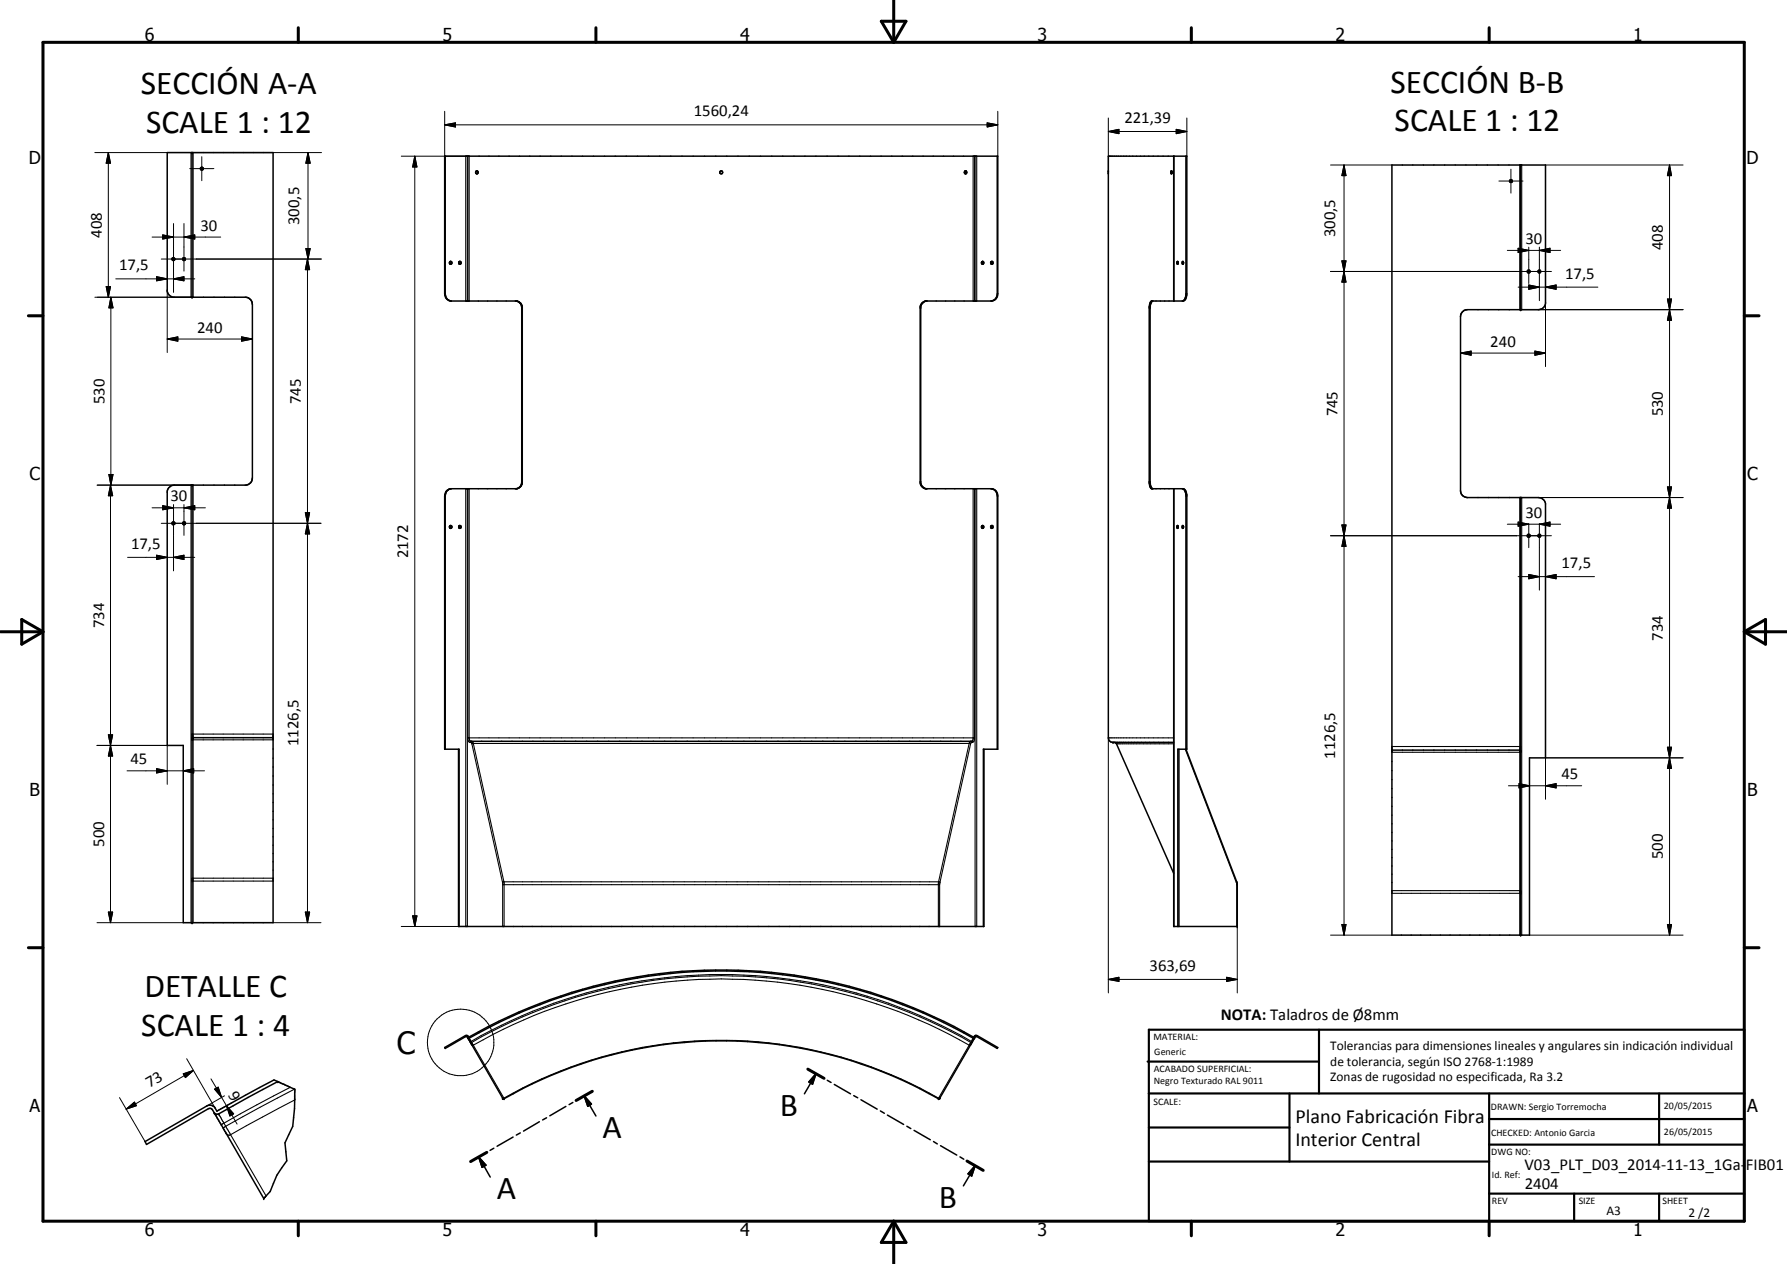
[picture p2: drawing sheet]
<svg xmlns="http://www.w3.org/2000/svg" width="420mm" height="297mm" viewBox="0 0 420 297" stroke-linecap="round" stroke-linejoin="round" font-family="sans-serif">
<g fill="none" stroke="#000" stroke-width=".35">
<path d="M39.3 35.9h24.9v180.9h-21.1v-41.6h-3.8v-59.8a1.8 1.8 0 0 1 1.7-1.4h16.8a1.67 1.67 0 0 0 1.5-1.6v-40.9a1.77 1.77 0 0 0-1.5-1.7h-17.1l-.8-.3-.4-.5-.2-.5zM45.2 35.9v33.9M104.7 36.7v32.3a1.68 1.68 0 0 0 1.2 1.7M234.5 36.7v32.3a1.64 1.64 0 0 1-1.5 1.7M276 36.7v34M278.8 36.7v32.3a1.49 1.49 0 0 1-.8 1.7M327.3 38.8h36.1v32.6l-.2 .5-.7 .7-.8 .2h-16.8a1.67 1.67 0 0 0-1.5 1.5v41.1a1.72 1.72 0 0 0 1.5 1.5h16.8a1.83 1.83 0 0 1 1.7 1.4v59.8h-3.8v41.7h-32.3zM357.5 38.8v34M112 40.2l.3 .3-.3 .3M227.1 40.2l-.2 .3 .2 .3M227.1 40.2h-.2l-.2 .3 .1 .3h.3M227.1 40.2l.2 .3-.2 .3"/>
<path d="M275.5 40.3l-.1-.1-.1 .2v.4h.2M275.5 40.3v.5M355.1 42.2l.4 .1v.5h-.5l-.1-.3zM105.7 61.5l.5 .1v.4h-.5zM105.9 61.4l.2 .3-.2 .4M106 70.7h15.6M106.1 70.7a1.59 1.59 0 0 1-1.5-1.7v-32.3h130v32.3a1.64 1.64 0 0 1-1.5 1.7h-15.5M107.9 61.5h.4l.1 .5h-.5zM108.1 61.4l.2 .3-.2 .4M121.4 70.7l.5 .2M121.6 70.8l.3 .1M121.9 70.9l.6 .4 .3 .9v41.2a1.53 1.53 0 0 1-1.4 1.5"/>
<path d="M121.9 70.9l.4 .4 .4 .9v41.2a1.56 1.56 0 0 1-1.1 1.4M217.3 70.9l-.5 .4-.3 .8v41.4a1.57 1.57 0 0 0 1.1 1.3M217.3 70.9l-.6 .4-.3 .8v41.4a1.55 1.55 0 0 0 1.3 1.4M217.6 70.8l-.3 .1M217.7 70.7l-.4 .2M231 61.4l-.3 .4 .3 .3M231 61.4l.3 .3-.3 .4M231.1 61.4l-.2 .3 .2 .4M233.2 61.4l-.2 .3 .2 .4M233.2 61.4l-.2 .1-.1 .3 .1 .2 .2 .1M233.2 61.4l.3 .2v.4l-.3 .1M271 70.7l-.4 .6-.2 .9v41.2l.2 .9 .4 .6"/>
<path d="M276.9 61.5l-.2 .1 .1 .4h.1M276.9 61.5v.5M278 61.5a.3 .3 0 0 1 .3 .3 .3 .3 0 0 1-.3 .3zM278.2 61.5v.5M359.2 63.5h.4a.35 .35 0 0 1 0 .6 .35 .35 0 0 1-.5-.2zM45.2 114v102.8M106.1 114.9a1.61 1.61 0 0 0-1.4 1.6v59.6M121.6 114.9h-15.6a1.61 1.61 0 0 0-1.4 1.6v59.6h3.3v41.6M217.6 114.9h15.5l.5 .1M233 114.9a1.59 1.59 0 0 1 1.6 1.6v59.6h-3.4v41.6M233.8 115.1l.5 .6 .2 .8v59.6M276 114.9v102.8h14.9v-10.3l-12.1-31.3v-59.6a1.49 1.49 0 0 0-.8-1.6"/>
<path d="M357.5 116.9v102.9M105.7 123.6l.3-.1a.33 .33 0 0 1 .2 .4 .33 .33 0 0 1-.5 .2zM105.9 123.5l.2 .3-.1 .3M107.9 123.6l.3-.1a.33 .33 0 0 1 .2 .4 .33 .33 0 0 1-.5 .2zM108.1 123.5l.2 .3-.1 .3M231 123.5l.3 .2-.3 .5M231 123.5l-.3 .3 .3 .4M231.1 123.5l-.2 .3 .2 .4M233.2 123.5l-.2 .3 .2 .4M233.2 123.5l.3 .1v.4l-.3 .2M233.2 123.5l-.2 .1-.1 .2 .1 .3 .2 .1M276.9 123.6l-.2 .1 .2 .5"/>
<path d="M276.9 123.6v.5M276.9 124.1v.1M278 123.6v-.1a.32 .32 0 0 1 .3 .3 .32 .32 0 0 1-.3 .4zM278.2 124.1l-.1 .1M278.2 123.6v.5M361.7 125.6a.34 .34 0 0 1 .5 .2 .34 .34 0 0 1-.2 .4l-.4-.2zM64.2 173.4h-18.9l-.1 .1M107.8 176.1v41.6h123.5v-41.6M110.8 174.2h117.6M261.9 174.5l.6 .3 13.5 30.4M276 174.5h-14.3l-.7-.3-.3-.3-.1-.5v-136.7h18.4v32.6l-.1 .6-.3 .6-.4 .2h-7.4l-.4 .6-.2 .8 .1 41.9 .5 .9h7.4l.6 .4 .2 .9v59.9h-2.1v41.6M277.2 176.1v41.6"/>
<path d="M327.3 176.3h30.1l.1 .1M65.3 254.2l4 1.8-.1 4.5-.4 4.2-1.8 3.9 .4 4.2a19.4 19.4 0 0 0-3.9 7.2l-1.5 1.6-11.5-19.9M65.3 254.2l-.9-.4-13.4 7.3a1.74 1.74 0 0 0-2.2-1.3l-14.7 8.5 .3 .6 14.6-8.3h.7l.7 .9M65.3 254.2l-13.9 7.6-.4 .1-.5-.2M110 243.9l-.2-.3h-.3l-4.8 2.8-.1-.2 4.8-2.8 .4-.1 .4 .5a119.5 119.5 0 0 1 118.7 0l.4-.5 .5 .1 4.8 2.8-.1 .2-4.9-2.8h-.2l-.3 .4M110 243.9l.1 .1a119.4 119.4 0 0 1 118.9 0h.1M110 243.9l8.4 14.3a103 103 0 0 1 102.4 0l.1-.1M134.7 259.1l-.9 .5M137.4 257.6l1.7 1.9-.9 .5zM137.4 257.6l2.7 4.7M139.3 256.5l-3.8 2.1M189.9 251.2l3.8 2.2"/>
<path d="M191.8 252.3l-.8 2.5-.8-.5zM191.8 252.3l-2.7 4.7M194.5 253.9l.9 .5M196.2 254.8l3.8 2.2M200.7 257.5l1 .5M202.4 258.4l3.8 2.2M220.9 258.1h.1M229.1 244l-8.1 14.1M50.4 261.5l.1 .2M112.6 271.9l1.6 1.9-.8 .5zM112.6 271.9l2.7 4.7M114.5 270.8l-3.9 2.2"/>
<path d="M116.1 269.8l-.9 .5M120.6 267.2l-3.7 2.2M122.3 266.2l-.9 .5M126.8 263.6l-3.7 2.2M128.5 262.7l-.9 .5M133 260l-3.7 2.2M207 261.1l.9 .5M208.6 262l3.9 2.2M213.2 264.7l1 .5M214.9 265.6l3.8 2.2M219.5 268.3l.9 .5M221.1 269.2l3.8 2.2"/>
<path d="M225.7 271.9l.9 .5M227.4 272.8l3.8 2.2M229.3 273.9l-.8 2.5-.9-.6zM229.3 273.9l-2.8 4.8M62.1 281.5v.1"/>
<circle cx="47.5" cy="39.7" r=".35"/>
<circle cx="112.1" cy="40.5" r=".34"/>
<circle cx="169.6" cy="40.5" r=".35"/>
<circle cx="40.8" cy="60.9" r=".33"/>
<circle cx="43.3" cy="60.9" r=".34"/>
<circle cx="361.9" cy="63.8" r=".32"/>
<circle cx="40.8" cy="123" r=".35"/>
<circle cx="43.3" cy="123" r=".34"/>
<circle cx="359.4" cy="125.9" r=".34"/>
</g>
<g fill="none" stroke="#000" stroke-width=".25">
<path d="M44.9 35.9v33.9M45.4 35.9v33.9M109.5 36.7v34M109.9 36.7v34M110 36.7v34M110.3 36.7v34M228.8 36.7v34M229.1 36.7v34M229.3 36.7v34M229.6 36.7v34M276 36.7v34M357.3 38.8v34"/>
<path d="M357.8 38.8v34M104.6 69h.1M122.7 72.4h.1M216.4 72.4h.1M234.5 69h.1M270.2 72.4h.2M278.8 69h.2M44.9 114v102.8M45.4 114v102.8M104.6 116.5h.1M109.5 114.9v102.8M109.9 114.9v102.8"/>
<path d="M110 114.9v58.9l.2 .5 .3 .2M110.3 114.9v58.5l.3 .8M122.7 113.2h.1M216.4 113.2h.1M228.8 114.9v58.8l-.3 .5M229.1 114.9v58.9l-.2 .5-.3 .2M229.3 114.9v102.8M229.6 114.9v102.8M234.5 116.5h.1M270.2 113.2h.2M276 114.9v102.8M278.8 116.5h.2"/>
<path d="M357.3 116.9v102.9M357.8 116.9v102.9M45.2 172.5h.1M45.2 172.5h19M45.2 173.9h.1M45.4 173.4h.1M64.2 173.9h-19M110 173.4h119.1M110.5 174.5h.2M110.6 174.2h.2M110.6 174.2l-.1 .3M110.7 174.5h.1"/>
<path d="M110.8 174.5h.1M110.8 174.5l.1 .3M110.9 174.2h.1M110.9 174.2l-.2 .3M110.9 174.8l7.2 32.5M110.9 174.2l.4 .5 7.2 32.7v10.3M110.9 174.8h117.3M111.1 174.4h.1M228.2 174.8l-7.2 32.5M228.4 174.2h.1M228.5 174.5h.1M228.5 174.5l-.3 .3"/>
<path d="M228.5 174.5l-.1-.2a.39 .39 0 0 0-.4 0 .39 .39 0 0 0-.1 .4l-7.3 32.7v10.3M228.5 174.2l.1 .3M260.6 173.4h15.4M262.5 174.8h13.5M278.7 176.1l11.9 31.2M327.3 175.4h30.2M327.3 176.8l30.2 .1M357.3 176.3h.1M357.5 175.4h.1M45.2 207.1h.1M45.2 207.1h19M45.2 206.4v.1"/>
<path d="M64.2 206.4h-19M118.1 207.3l.1 10.4M118.1 207.3h102.9M118.2 207.9h102.7M221 207.3l-.1 10.4M290.6 207.3l.2 .5v9.9M290.8 207.9h.1M290.8 207.2l-.2 .1M290.9 207.9h.1M327.3 209.3l30.2 .1M327.3 209.9h30.2M357.5 209.9h.1"/>
<path d="M68.2 255.5l-15.5 8.4M69.2 255.9l-16.1 8.8M69.3 258.5l-15.1 8.2M110.4 244.1l.4 .6M110.6 244.8h.1M110.6 244.8l-.1 .1M110.8 244.7l.5 .9M110.8 244.7l-.2 .1M110.8 244.7a117.7 117.7 0 0 1 117.6 0M110.9 245.5l.4 .1M111.2 245.4v.1M111.3 245.6l7.2 12.5"/>
<path d="M111.3 245.6a116.9 116.9 0 0 1 116.6 0M118.1 258l.4 .1M118.5 258.1v.1M118.5 258.1a102.8 102.8 0 0 1 102.2 0M118.5 258.2h.1M220.6 258.2h.1M220.7 258.1l-.1 .1M221 258l-.3 .1M227.9 245.6l-7.2 12.5M228.2 245.5l-.3 .1M228.2 245l.3 .1M228.2 245l-.3 .6"/>
<path d="M228.2 245a117.5 117.5 0 0 0-117.5 .1M228.4 244.7l.2 .2M228.4 244.7l-.2 .3M228.8 244l-.4 .7M51.4 261.8h.1M51.4 261.8l1.3 2.1M52 264.3h.1M52.7 263.9l.4 .8M52.7 263.9l-.7 .4M53.1 264.7l1.1 2M53.1 264.7l-.7 .3M53.2 266.4l.5 .3h.5"/>
<path d="M54.2 266.7l8.4 14.4"/>
</g>
<g fill="#000">
<circle cx="45.2" cy="35.9" r=".18"/>
<circle cx="357.5" cy="38.8" r=".18"/>
<circle cx="260.6" cy="40.2" r=".18"/>
<circle cx="45.2" cy="69.8" r=".18"/>
<circle cx="357.5" cy="72.8" r=".18"/>
<circle cx="45.2" cy="114" r=".18"/>
<circle cx="357.5" cy="116.9" r=".18"/>
<circle cx="45.2" cy="173.6" r=".18"/>
<circle cx="64.2" cy="173.4" r=".18"/>
<circle cx="261.7" cy="174.5" r=".18"/>
<circle cx="327.3" cy="176.3" r=".18"/>
<circle cx="357.5" cy="176.5" r=".18"/>
<circle cx="45.2" cy="216.8" r=".18"/>
<circle cx="290.9" cy="217.7" r=".18"/>
<circle cx="357.5" cy="219.8" r=".18"/>
<circle cx="65.3" cy="254.2" r=".18"/>
<circle cx="118.2" cy="258.1" r=".18"/>
<circle cx="220.9" cy="258.1" r=".18"/>
<circle cx="50.4" cy="261.5" r=".18"/>
<circle cx="62" cy="281.6" r=".18"/>
</g>
<g fill="none" stroke="#000" stroke-width=".71">
<path d="M10.1 9.9h400v277.1h-400zM70.1 6.5v3.4M140.1 6.5v3.4M207.2 5h5.8l-2.9 4.9zM210.1 0v9.9M280.1 6.5v3.4M350.1 6.5v3.4M6.7 74.2h3.4M410.1 74.2h3.5M.1 148.5h10M5.1 145.6l5 2.9-5 2.9zM410.1 148.5h10"/>
<path d="M410.1 148.5l5-2.9v5.8zM6.7 222.7h3.4M410.1 222.7h3.5M139.3 256.5l-3.8 2.1M189.9 251.2l3.8 2.2M114.5 270.8l-3.9 2.2M227.4 272.8l3.8 2.2M70.1 287v3.4M140.1 287v3.4M210.1 287v10M210.1 287l2.9 5h-5.8zM280.1 287v3.4"/>
<path d="M350.1 287v3.4"/>
</g>
<g fill="none" stroke="#000" stroke-width=".51">
<path d="M269.8 249.5h40.3M270.1 242h140v45h-140zM270.1 257h140M303.2 257v16M310.1 242v15M350.1 257v30M390.1 257v12M270.1 265h33.1M270.1 273h80M350.1 269h60M350.1 263h60M350.1 280.5h60"/>
<path d="M370.1 280.5v6.5M390.1 280.5v6.5"/>
</g>
<g fill="#000">
<path d="M25.5 35.9l.5 2.5h-1zM72.4 35.9l.5 2.5h-1zM97.5 36.7l.5 2.5h-1zM104.6 29.3l2.5-.4v.9zM232.1 28.9l2.5 .4-2.5 .5zM260.6 30.9l2.5-.5v1zM276.6 30.4l2.4 .5-2.4 .5zM38.3 55.2l2.5 .5-2.5 .5zM43.3 55.7l2.5-.5v1zM71.9 58.4h1l-.5 2.5zM316 38.8l.5 2.5h-1zM356.9 58.3l2.5 .5-2.5 .6z"/>
<path d="M361.9 58.8l2.5-.5v1.1zM392.5 38.8l.5 2.5h-1zM25 67.4h1l-.5 2.4zM26.1 69.8l.5 2.5h-1zM36.8 65l2.5 .5-2.5 .5zM39.3 79.7l2.5-.5v1zM40.8 65.5l2.5-.5v1zM72.3 60.9l.5 2.5h-1zM315.5 61.3h1l-.5 2.5zM316 63.8l.5 2.5h-1zM359.4 67l2.5 .5-2.5 .5zM363.4 67.5l2.5-.5v1z"/>
<path d="M392 70.3h1l-.5 2.5zM392.5 72.8l.5 2.5h-1zM56.8 79.2l2.5 .5-2.5 .5zM343.4 83l2.5-.5v1zM360.9 82.5l2.5 .5-2.5 .5zM25.6 111.5h1l-.5 2.5zM26 114l.5 2.5h-1zM38.3 118.8l2.5 .5-2.5 .5zM43.3 119.3l2.5-.5v1zM392 114.4h1l-.5 2.5zM392.5 116.9l.5 2.5h-1zM36.8 130.5l2.5 .5-2.5 .5z"/>
<path d="M40.8 131l2.5-.5v1zM71.8 120.5h1l-.5 2.5zM72.3 123l.5 2.5h-1zM315.5 123.4h1l-.5 2.5zM316 125.9l.5 2.5h-1zM356.9 122.7l2.5 .5-2.5 .5zM359.4 135l2.5 .5-2.5 .5zM361.9 123.2l2.5-.5v1zM363.4 135.5l2.5-.5v1zM25.5 172.7h1l-.5 2.5zM26 175.2l.5 2.5h-1zM392 175.6h1l-.5 2.5z"/>
<path d="M36.8 180.6l2.5 .5-2.5 .6zM43.1 181.1l2.4-.5v1.1zM357.2 184.1l2.4 .6-2.4 .5zM363.4 184.7l2.5-.6v1.1zM392.5 178.1l.5 2.5h-1zM25.5 214.3h1l-.5 2.5zM71.8 214.3h1l-.5 2.5zM97 215.2h1l-.5 2.5zM315.5 217.3h1l-.5 2.5zM392 217.3h1l-.5 2.5zM260.6 230.2l2.5-.5v.9zM288.4 229.7l2.5 .5-2.5 .4z"/>
<path d="M29.7 260.6l1.9-1.6 .5 .8zM43.1 252.3l2.4-.8-1.9 1.7zM50.4 255.9l.9-.4 .8 2.4zM137.4 257.6l1.7 1.9-.9 .5zM191.8 252.3l-.8 2.5-.8-.5zM53.2 259.8l1.7 1.9-.9 .6zM112.6 271.9l1.6 1.9-.8 .5zM229.3 273.9l-.8 2.5-.9-.6z"/>
</g>
<g fill="none" stroke="#000" stroke-width=".24">
<path d="M22.3 35.9h17M25.5 35.9l.5 2.5h-1zM25.5 35.9v33.9M44.6 39.6h5.7M44.9 35.9h30.7M47.4 36.8v5.7M72.4 35.9l.5 2.5h-1zM72.4 35.9v25M94.3 36.7h16M97.5 36.7l.5 2.5h-1zM97.5 36.7v181M104.6 29.3l2.5-.4v.9z"/>
<path d="M104.6 29.3h130M104.6 26.2v10.5M232.1 28.9l2.5 .4-2.5 .5zM234.6 26.2v10.5M260.6 30.9l2.5-.5v1zM260.6 30.9h18.4M260.6 27.7v13.2M276.6 30.4l2.4 .5-2.4 .5zM279 27.7v9M312.8 38.8h14.5M316 38.8l.5 2.5h-1zM316 38.8v181"/>
<path d="M355.2 39.8v5.6M363.4 38.8h32.3M392.5 38.8l.5 2.5h-1zM392.5 38.8v181M35.8 55.7h16.1M38.3 55.2l2.5 .5-2.5 .5zM40.8 52.5v16.2M43.3 55.7l2.5-.5v1zM43.3 52.5v11.2M71.9 58.4h1l-.5 2.5zM352.4 42.5h5.7M354.4 58.8h12.5"/>
<path d="M356.9 58.3l2.5 .5-2.5 .6zM359.4 58.1v8.5M361.9 58.8l2.5-.5v1.1zM361.9 58.1v12.6M22.3 69.8h23.1M25 67.4h1l-.5 2.4zM26.1 69.8l.5 2.5h-1zM26.1 69.8v44.2M27.2 65.5h18.6M36.8 65l2.5 .5-2.5 .5zM37.9 60.9h37.7M39.3 79.7l2.5-.5v1z"/>
<path d="M39.3 79.7h20M39.3 68.2v14.6M40.8 65.5l2.5-.5v1zM56.8 79.2l2.5 .5-2.5 .5zM72.3 60.9l.5 2.5h-1zM72.3 60.9v155.9M312.8 63.8h52M315.5 61.3h1l-.5 2.5zM316 63.8l.5 2.5h-1zM356.9 67.5h18.8M357.3 72.8h38.4M359.4 67l2.5 .5-2.5 .5z"/>
<path d="M363.4 67.5l2.5-.5v1zM363.4 71.1v15M392 70.3h1l-.5 2.5zM392.5 72.8l.5 2.5h-1zM343.4 83l2.5-.5v1zM343.4 83h20M360.9 82.5l2.5 .5-2.5 .5zM22.8 114h22.6M25.6 111.5h1l-.5 2.5zM26 114l.5 2.5h-1zM26 114v102.8M35.8 119.3h12.5"/>
<path d="M38.3 118.8l2.5 .5-2.5 .5zM40.8 118.6v15.6M43.3 119.3l2.5-.5v1zM43.3 118.6v7.2M357.3 116.9h38.4M392 114.4h1l-.5 2.5zM392.5 116.9l.5 2.5h-1zM30 131h15.8M36.8 130.5l2.5 .5-2.5 .5zM37.9 123h37.6M40.8 131l2.5-.5v1zM71.8 120.5h1l-.5 2.5z"/>
<path d="M71.8 120.5l1 5h-1l1-5zM72.3 123l.5 2.5h-1zM312.8 125.9h52M315.5 123.4h1l-.5 2.5zM316 125.9l.5 2.5h-1zM354.4 123.2h12.5M356.9 122.7l2.5 .5-2.5 .5zM356.9 135.5h18M359.4 135l2.5 .5-2.5 .5zM359.4 123.1v5.6M361.9 123.2l2.5-.5v1zM361.9 123.1v15.6"/>
<path d="M363.4 135.5l2.5-.5v1zM22.8 175.2h16.5v9.1M25.5 172.7h1l-.5 2.5zM25.5 172.7l1 5h-1l1-5zM26 175.2l.5 2.5h-1zM260.6 173.4v59.9M392 175.6h1l-.5 2.5zM392.5 178.1l.5 2.5h-1zM395.7 178.1h-32.3v9.7M29.9 181.1h18.2M36.8 180.6l2.5 .5-2.5 .6zM43.1 181.1l2.4-.5v1.1z"/>
<path d="M354.7 184.7h17.2M357.2 184.1l2.4 .6-2.4 .5zM363.4 184.7l2.5-.6v1.1zM22.8 216.8h20.3M25.5 214.3h1l-.5 2.5zM64.2 216.8h11.3M71.8 214.3h1l-.5 2.5zM94.3 217.7h15.6M97 215.2h1l-.5 2.5zM290.9 217.7v15.6M312.8 219.8h14.5M315.5 217.3h1l-.5 2.5z"/>
<path d="M359.6 219.8h36.1M392 217.3h1l-.5 2.5zM260.6 230.2l2.5-.5v.9zM260.6 230.2h30.3M288.4 229.7l2.5 .5-2.5 .4zM28.1 257.9l6 10.4M43.1 252.3l2.4-.8-1.9 1.7zM43.9 248.8l6.7 11.7M45.5 251.5l-15.8 9.1M49.6 253.5l2.5 4.4M50.4 255.9l.9-.4 .8 2.4zM52.1 257.9l3.6 6.3"/>
<path d="M52.8 257.5l-4.2 2.4M53.2 259.8l1.7 1.9-.9 .6zM53.9 259.5l-2.9 1.6M29.7 260.6l1.9-1.6 .5 .8z"/>
<circle cx="108.3" cy="245" r="7.8"/>
</g>
<g font-size="7.9">
<text x="33.1" y="22.2">SECCIÓN A-A</text>
<text x="326.9" y="21.8">SECCIÓN B-B</text>
<text x="34.4" y="31.2">SCALE 1 : 12</text>
<text x="327.9" y="30.8">SCALE 1 : 12</text>
<text x="33.9" y="234.4">DETALLE C</text>
<text x="33.2" y="243.4">SCALE 1 : 4</text>
<text x="183.3" y="262.2">B</text>
<text x="141.6" y="267.4">A</text>
<text x="116.8" y="281.7">A</text>
<text x="220.7" y="283.8">B</text>
</g>
<text font-size="7.2" x="93.3" y="247.6">C</text>
<g font-size="4.7">
<text x="304.6" y="263.9">Plano Fabricación Fibra</text>
<text x="304.6" y="269.3">Interior Central</text>
</g>
<g font-size="4.2">
<text x="34" y="9.6">6</text>
<text x="104" y="9.6">5</text>
<text x="174" y="9.6">4</text>
<text x="244" y="9.6">3</text>
<text x="314" y="9.6">2</text>
<text x="384" y="9.6">1</text>
<text x="6.8" y="38.7">D</text>
<text x="410.6" y="38.7">D</text>
<text x="7" y="112.9">C</text>
<text x="410.8" y="112.9">C</text>
<text x="7" y="187.1">B</text>
<text x="410.8" y="187.1">B</text>
<text x="7" y="261.4">A</text>
<text x="410.8" y="261.4">A</text>
<text x="34" y="290.4">6</text>
<text x="104" y="290.4">5</text>
<text x="174" y="290.4">4</text>
<text x="244" y="290.4">3</text>
<text x="314" y="290.4">2</text>
<text x="384" y="290.4">1</text>
</g>
<g font-size="3.9">
<text x="163.1" y="27.3">1560,24</text>
<text x="264.4" y="28.9">221,39</text>
<text x="70.3" y="52.9" transform="rotate(-90 70.3 52.9)">300,5</text>
<text x="23.9" y="55.9" transform="rotate(-90 23.9 55.9)">408</text>
<text x="47.1" y="54.2">30</text>
<text x="313.9" y="55.8" transform="rotate(-90 313.9 55.8)">300,5</text>
<text x="358.7" y="57.3">30</text>
<text x="391" y="58.8" transform="rotate(-90 391 58.8)">408</text>
<text x="28" y="63.5">17,5</text>
<text x="368" y="65.4">17,5</text>
<text x="46.3" y="78.1">240</text>
<text x="350.4" y="81.4">240</text>
<text x="24.5" y="95" transform="rotate(-90 24.5 95)">530</text>
<text x="70.8" y="95" transform="rotate(-90 70.8 95)">745</text>
<text x="314.4" y="97.9" transform="rotate(-90 314.4 97.9)">745</text>
<text x="391" y="97.9" transform="rotate(-90 391 97.9)">530</text>
<text x="40.1" y="117.8">30</text>
<text x="358.7" y="121.7">30</text>
<text x="30.8" y="128.9">17,5</text>
<text x="96" y="131.2" transform="rotate(-90 96 131.2)">2172</text>
<text x="367.1" y="133.5">17,5</text>
<text x="24.5" y="147.6" transform="rotate(-90 24.5 147.6)">734</text>
<text x="391" y="150.5" transform="rotate(-90 391 150.5)">734</text>
<text x="30.7" y="179.6">45</text>
<text x="70.2" y="175.4" transform="rotate(-90 70.2 175.4)">1126,5</text>
<text x="313.9" y="178.3" transform="rotate(-90 313.9 178.3)">1126,5</text>
<text x="367.1" y="183.1">45</text>
<text x="24.5" y="199" transform="rotate(-90 24.5 199)">500</text>
<text x="391" y="201.9" transform="rotate(-90 391 201.9)">500</text>
<text x="270.2" y="228.1">363,69</text>
<text x="287.1" y="239.6">NOTA: Taladros de Ø8mm</text>
<text x="35.1" y="255.8" transform="rotate(-30 35.1 255.8)">73</text>
<text x="53.6" y="257.2" transform="rotate(60 53.6 257.2)">9</text>
<text x="358.5" y="275">V03_PLT_D03_2014-11-13_1Ga-FIB01</text>
<text x="358.5" y="279.4">2404</text>
</g>
<g font-size="3.1">
<text x="312.7" y="246.8">Tolerancias para dimensiones lineales y angulares sin indicación individual</text>
<text x="312.7" y="250.4">de tolerancia, según ISO 2768-1:1989</text>
<text x="312.7" y="254">Zonas de rugosidad no especificada, Ra 3.2</text>
<text x="377.7" y="285.6">A3</text>
<text x="397" y="285.9">2 /2</text>
</g>
<g font-size="2.4">
<text x="271.2" y="244.4">MATERIAL:</text>
<text x="271.3" y="252">ACABADO SUPERFICIAL:</text>
<text x="271.4" y="247.9">Generic</text>
<text x="271.3" y="254.6">Negro Texturado RAL 9011</text>
<text x="271.2" y="259.7">SCALE:</text>
<text x="350.6" y="260.8">DRAWN: Sergio Torremocha</text>
<text x="391.2" y="260.6">20/05/2015</text>
<text x="350.6" y="267">CHECKED: Antonio Garcia</text>
<text x="391.2" y="266.7">26/05/2015</text>
<text x="350.6" y="271.4">DWG NO:</text>
<text x="350.8" y="276.9">Id. Ref:</text>
<text x="350.8" y="282.8">REV</text>
<text x="371.2" y="282.9">SIZE</text>
<text x="390.9" y="282.9">SHEET</text>
</g>
</svg>
